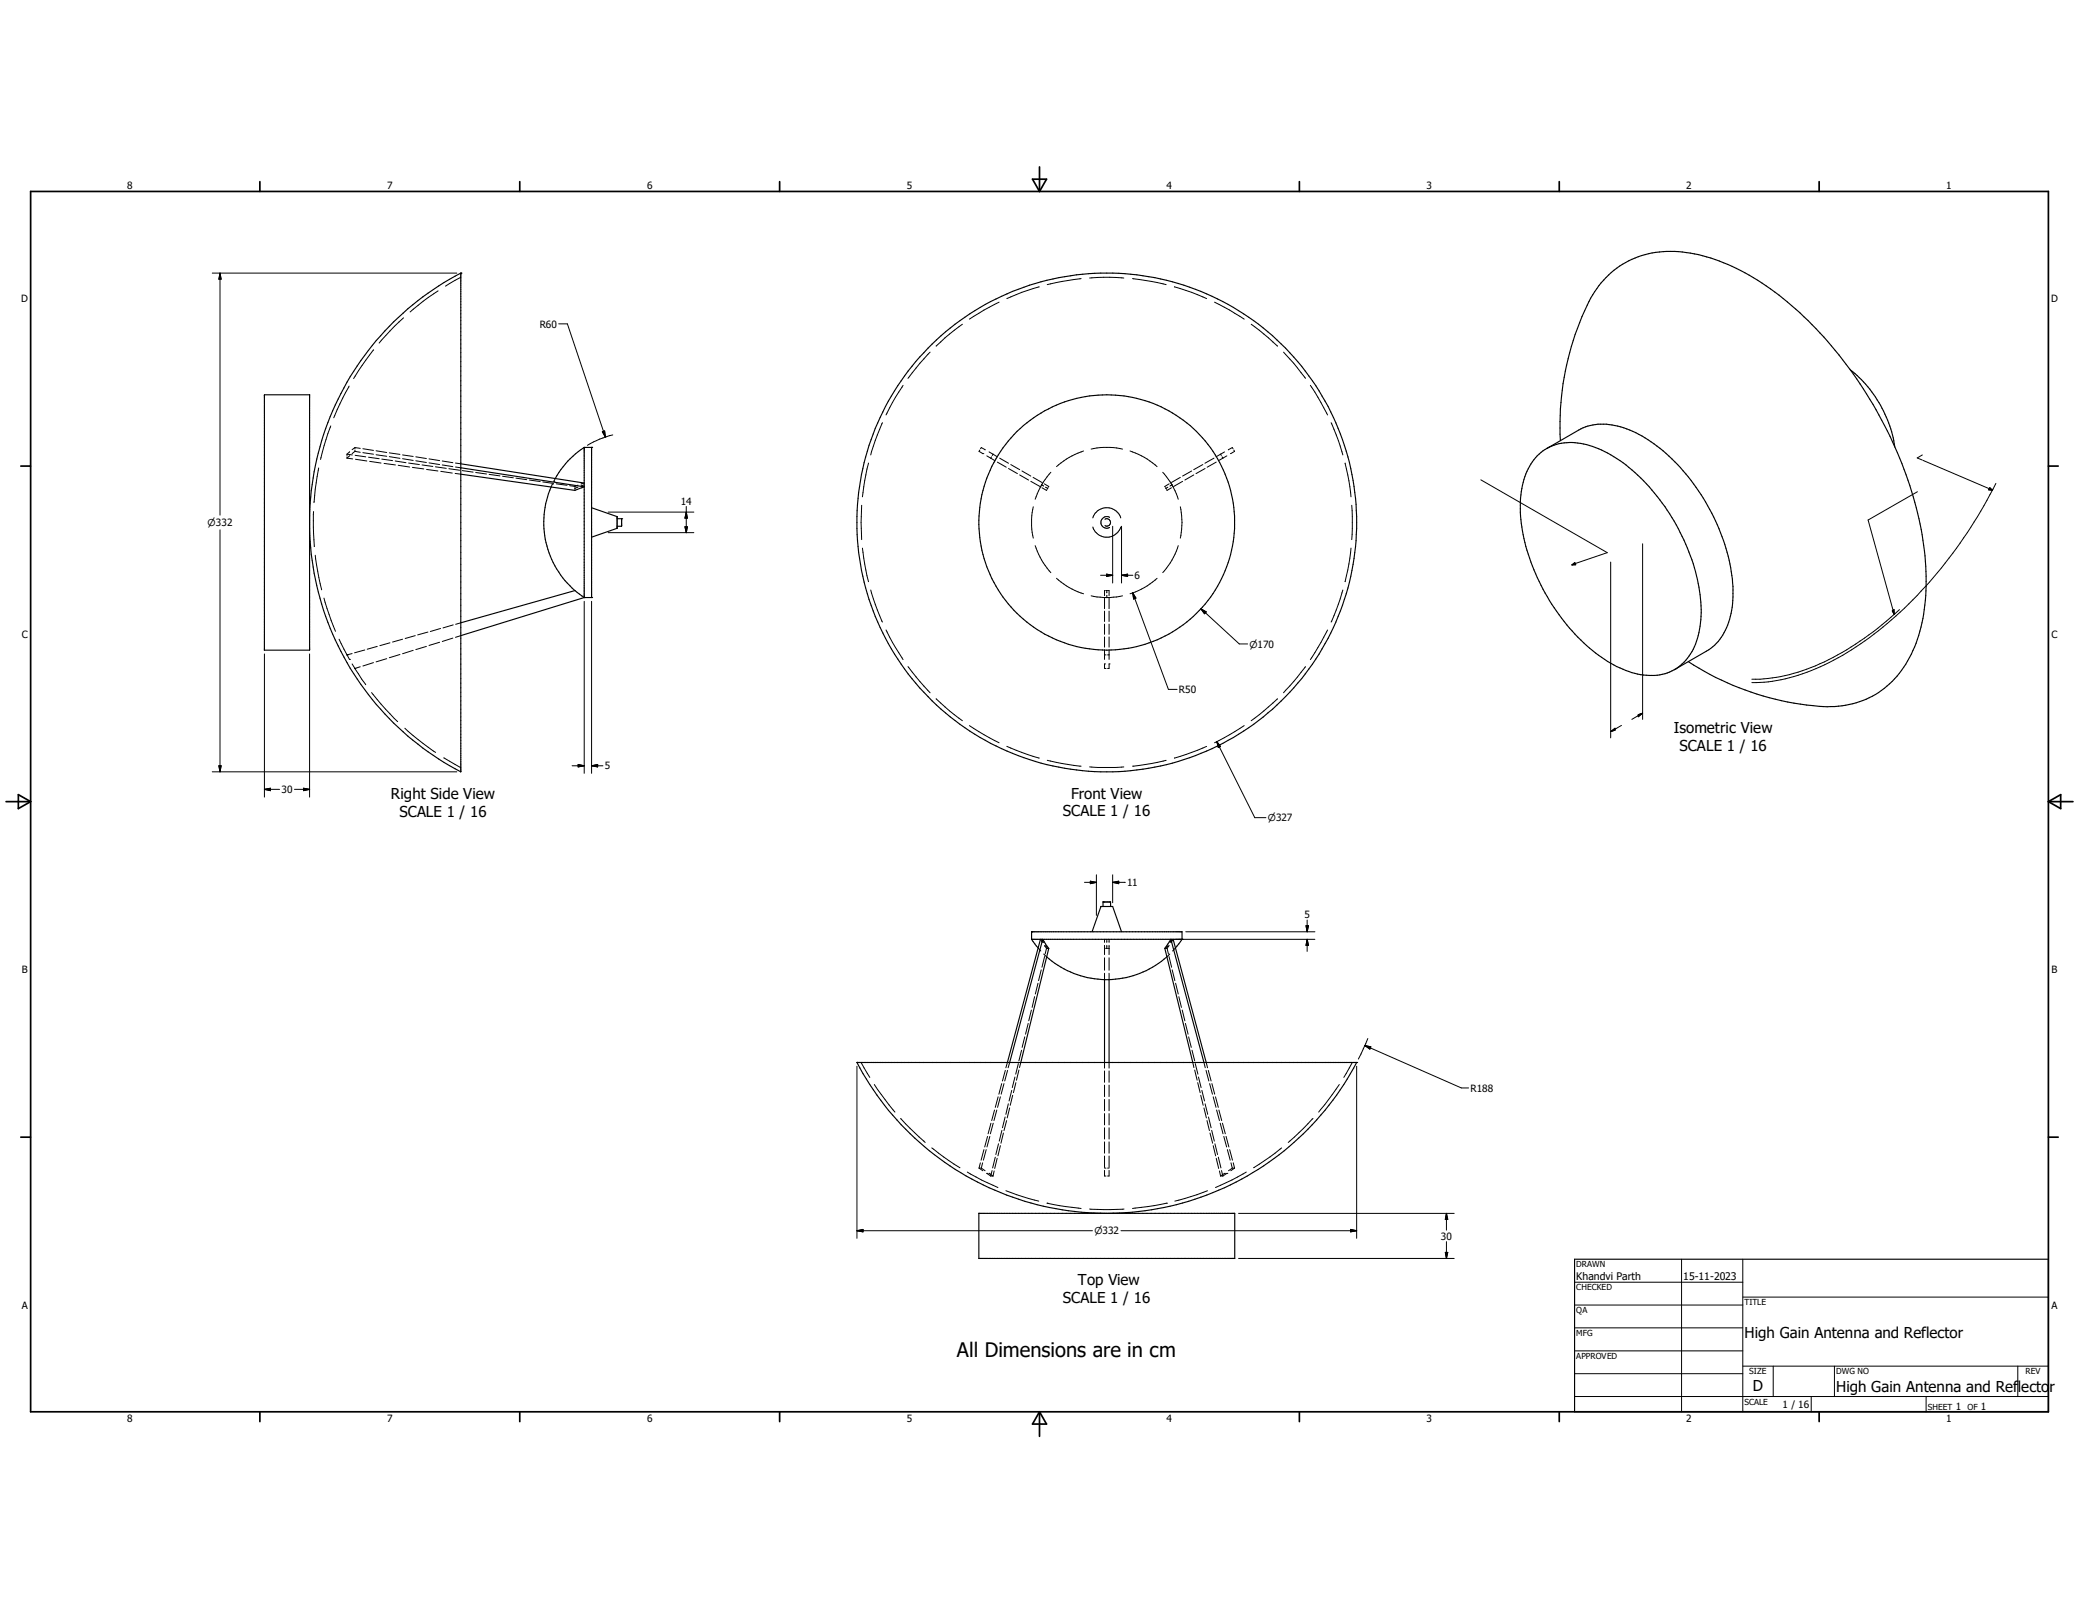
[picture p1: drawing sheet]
<svg xmlns="http://www.w3.org/2000/svg" width="279mm" height="216mm" viewBox="0 0 279 216" stroke-linecap="round" stroke-linejoin="round" font-family="sans-serif">
<g fill="none" stroke="#000" stroke-width=".13">
<path d="M28.6 36.8h32.9M29.6 36.8v32.5M29.6 36.8l.2 .8h-.3zM59 39.1l-2 1.4-1.8 1.5M62 37.3l-2 1.2M139.9 38.6l-2.4 .8-2 .8M145.5 37.5l-2.5 .4-2.1 .4M146.6 37.4l2-.1 2.6 .1M152.4 37.5l2.6 .4 1.9 .4M158.1 38.6l2.3 .8 2 .8M44.5 57.3l-.9 2.7-.5 1.8M47 52l-.9 1.6-1.2 2.6"/>
<path d="M50.3 47.1l-1.6 2.1-1.1 1.8M54.3 42.8l-1.2 1.1-2.1 2.3M75.2 43.6h1.2l5.1 15.2M81.1 58.1l.3-.1 .1 .8zM82.5 58.5a11.4 11.4 0 0 0-3.4 1.4M118.8 56.9l-1 2.4-.6 1.9M121.5 51.9l-1 1.6-1.3 2.4M125.2 47.4l-1.4 1.5-1.6 2M129.5 43.6l-2.3 1.9-1.2 1.1M134.5 40.7l-2.1 1-1.9 1.3M163.5 40.7l2 1 2 1.3M168.4 43.6l2.3 1.9 1.2 1.1"/>
<path d="M172.7 47.4l1.4 1.5 1.6 2M176.4 51.9l1 1.6 1.3 2.4M179.2 56.9l.9 2.4 .6 1.9M29.6 71.3v32.6M42.2 68.9v2.1l.1 2.6M42.4 74.7l.5 3 .4 1.7M42.9 63l-.5 2.8-.1 1.9M46.7 61.7l.8 .1M46.7 61.1v.2M46.7 61.5v.2M46.7 61.1l.7 .1M47.1 61.4l-.4 .3"/>
<path d="M47.1 60.8l-.4 .3M47.8 60.8l-.4 .3M47.8 60.8l.7 .1M47.8 60.2v.2M47.8 60.6v.2M47.8 60.2l.7 .1M47.8 60.2l-.4 .3M47.8 61.3l1.4 .2M47.8 61.8l1.6 .3M48.8 60.9l1.5 .2M48.8 60.4l1.5 .2M49.6 61.5l1.4 .2"/>
<path d="M49.8 62.1l1.5 .2M50.6 61.2l1.4 .2M50.6 60.7l1.4 .2M51.4 61.8l1.4 .2M51.7 62.4l1.5 .2M52.4 61.5l1.4 .2M52.4 61l1.4 .2M53.2 62.1l1.4 .2M53.6 62.6l1.5 .3M54.2 61.7l1.4 .3M54.2 61.2l1.4 .2M55 62.3l1.4 .2"/>
<path d="M55.5 62.9l1.5 .2M56 62l1.4 .3M56 61.5l1.4 .2M56.8 62.6l1.5 .2M57.4 63.2l1.5 .2M57.7 62.3l1.5 .2M57.7 61.8l1.5 .2M58.6 62.8l1.5 .2M59.3 63.4l1.6 .3M59.5 62.6l1.4 .2M59.5 62.1l1.4 .2M60.4 63.1l1.5 .2"/>
<path d="M61.3 63.7l.7 .1M61.3 62.9l.7 .1M61.3 62.3l.7 .1M62.2 63.3l1.5 .2M64 63.6l1.5 .2M65.8 63.9l1.5 .2M67.6 64.1l1.5 .2M69.4 64.4l1.5 .2M71.2 64.6l1.5 .2M73.1 64.9l1.4 .2M74.3 65.2h.1M74.3 65.2l-.1 .4"/>
<path d="M74.5 64.8h.1M74.7 64.4l-.2 .4M74.9 65.1l1.4 .2M76.7 65.4l.7 .1M77.4 65.5v.1M77.4 65.7v.1M77.4 65.9v.1M77.8 65.6l-.4 .1M77.8 65.3l-.4 .2M78.6 65.3l-.4 .1M78.6 65l-.4 .1M81.9 71.7h11.5"/>
<path d="M81.9 68.9h11.5M92.2 70.9h.3l-.1 .8zM92.4 68.2v3.5M92.4 68.9l.1 .8h-.3zM116 68l-.1 2.3 .1 2.3M116.1 73.8l.3 2.1 .5 2.4M116.9 62.3l-.5 2.4-.3 2.2M117.2 79.4l.6 1.9 1 2.4M131.9 60.6l-.1 .2 .5 .3M132 60.4l.1-.2 .5 .3M132.3 61.1h.1M132.8 61.4l.5 .3"/>
<path d="M133.1 60.8l.5 .3M133.3 61.7l.6 .3M133.4 61.5l-.1 .2M133.6 61.1l.6 .4M133.6 61.1l-.1 .2M134.2 62.2l1.2 .7M134.5 61.7l1.2 .7M135.7 63.1l1.2 .6M136 62.5l1.2 .7M137.2 63.9l1.2 .7M137.5 63.4l1.2 .7M138.7 64.8l1.3 .7"/>
<path d="M139 64.3l1.2 .6M139.1 68.2a9.4 9.4 0 0 0 0 4.2M139.3 73.4a10.3 10.3 0 0 0 2.1 3.7M140.1 65.4l-.1 .1M140.2 65.3l.3 .1M140.2 65.3h-.1M140.2 65.3l-.9 1.9M140.2 65.7l.6 .3 .1-.1M140.2 65.2v.1M140.3 65v.1M140.5 65.1l.6 .4v.1M140.7 65.6l.3 .1"/>
<path d="M141 65.7l-.1 .1M141 65.7h.1M141.4 63.6l-1.2 1.7M142.2 77.8a9.5 9.5 0 0 0 3.6 2.1M145.8 60.7a10 10 0 0 0-3.6 2.1M146.8 60.4a9.5 9.5 0 0 1 4.3 0M147.1 69.7a1.97 1.97 0 0 1 1.9-1.4 1.97 1.97 0 0 1 1.8 1.4M147.1 70.9a1.97 1.97 0 0 0 1.9 1.4 1.97 1.97 0 0 0 1.8-1.4M148.1 77.4h1.6M148.7 69.9a.5 .5 0 0 1 .8 .4 .5 .5 0 0 1-.8 .5M148.8 79.5h-.1v.7M148.9 79.5h.2"/>
<path d="M148.9 77.3l.8 .1-.8 .2zM149 79.5v.3M149.2 79.5h.1v.7M149.3 69.6a.79 .79 0 0 0-1.1 .7 .79 .79 0 0 0 1.1 .7M149.7 70.8v7.7M150.9 77.4h1.6M150.9 77.4l.9-.1v.3zM150.9 70.8v7.7M152.1 60.7a10.3 10.3 0 0 1 3.6 2.1M152.4 79.8l4.9 13h1.1M152.4 79.8l.5 .7-.3 .1zM155.7 77.8a9.5 9.5 0 0 1-3.6 2.1"/>
<path d="M156.5 63.6l1.2 1.7M156.9 65.7h.1M156.9 65.7l.1 .1M157.2 65.6l-.3 .1M157.4 65.1l-.6 .4v.1M157.6 65v.1M157.7 65.7l-.6 .3-.1-.1M157.7 65.2v.1M157.7 65.3l-.2 .1M157.7 65.3l.9 1.9M157.7 65.3h.1M157.8 65.4l.1 .1"/>
<path d="M158.6 73.4a9.6 9.6 0 0 1-2.1 3.7M158.9 64.3l-1.2 .6M158.9 68.2a9.8 9.8 0 0 1 0 4.2M159.2 64.8l-1.2 .7M160.4 63.4l-1.2 .7M160.7 63.9l-1.2 .7M161.9 62.5l-1.2 .7M162.2 63.1l-1.2 .6M163.4 61.7l-1.2 .7M163.7 62.2l-1.2 .7M164.3 61.1l.1 .2M164.3 61.1l-.6 .4"/>
<path d="M164.5 61.5l.1 .2M164.6 61.7l-.6 .3M164.8 60.8l-.5 .3M165.1 61.4l-.5 .3M166 60.4l-.2-.2-.5 .3M166.1 60.6l.1 .2-.6 .3M180.7 79.4l-.6 1.9-.9 2.4M181 62.3l.5 2.4 .3 2.2M181.8 73.8l-.3 2.1-.5 2.4M181.9 68l.1 1.5-.1 3.1M199.3 64.6l17 9.8-4.7 1.6M211.6 76l.3-.3 .2 .3z"/>
<path d="M216.8 75.7v23.6M221.1 73.2v23.6M258.1 66.2l-6.7 3.8 3.5 12.7M258.7 61.2l-.7 .4 .7 .3M258.8 62l9.4 4M267.8 65.7l.4 .3-.6-.1zM268.6 65.1a64 64 0 0 1-7.3 11.3 52 52 0 0 1-10.9 10.3 27.8 27.8 0 0 1-13 5.1l-1.6 .1M35.6 88v19.3M41.7 88v19.3M43.6 80.5l1 3 .6 1.5M45.6 86l1.1 2.1M46.7 88.1h.1"/>
<path d="M46.7 88.1l.3 .7M47 88.8h.1M47.4 88l-.7 .1M47.4 89.4l.4 .6 .7-.3M47.7 90h.1M47.7 90l1.5 2.2M49.1 87.5l-1.4 .4M50 93.2l1.9 2.3 1.6 1.6M50.3 89.2l-1.5 .4M50.8 87l-1.4 .4M52 88.7l-1.4 .4M52.5 86.5l-1.4 .4"/>
<path d="M53.8 88.1l-1.4 .4M54.2 86l-1.4 .4M54.5 98l1.8 1.5 2.3 1.8M55.6 87.5l-1.4 .5M55.9 85.6l-1.4 .3M57.4 87l-1.4 .4M57.6 85.1l-1.4 .4M59.2 86.4l-1.5 .5M59.3 84.6l-1.4 .4M60.9 85.9l-1.4 .4M61 84.1l-1.4 .4M62 83.8l-.7 .2"/>
<path d="M62 85.6l-.7 .2M78.6 80.9v23.2M79.6 80.9v23.2M119.2 84.8l.9 1.7 1.4 2.3M122.2 89.7l1.6 2 1.4 1.5M126 94.1h.1M126 94.1l1.8 1.6 1.7 1.3M130.5 97.7l1.9 1.2 2.1 1.1M146.8 80.2a9.4 9.4 0 0 0 4.3 0M148.7 89.4h.1M148.7 80.5v1.4M148.7 82.3v1.4"/>
<path d="M148.7 84v1.4M148.7 85.7v1.4M148.7 87.5v1.3M148.7 89.4v.6h.2M148.7 88.1h.2M149 80.1v.3M149.1 88.1h.2M149.3 89.4h.1M149.3 80.5v1.4M149.3 82.3v1.4M149.3 84v1.4M149.3 85.7v1.4"/>
<path d="M149.3 87.5v1.3M149.3 89.4v.6h-.2M161.6 82l5.2 4.7h1.1M161.6 82l.7 .4-.2 .2zM163.8 99.8l5.1 10.3h1.5M163.8 99.8l.5 .7-.3 .1zM167.5 97.7l-2 1.2-2 1.1M171.9 94.1l-1.8 1.6-1.7 1.3M175.7 89.7l-1.6 2-1.4 1.5M178.7 84.8l-.9 1.7-1.4 2.3M216.8 98.5l.6-.5v.3zM218.2 97.6l-1.4 .9"/>
<path d="M220.5 96.2l.6-.2-.6 .5zM221.1 96l-1.5 .8M254.7 82.2l.2-.1v.6zM255.6 82.1a35.7 35.7 0 0 1-14.8 8.7 21.1 21.1 0 0 1-5 .6M28.6 103.9h32.9M29.5 103.1h.3l-.2 .8zM35.6 106.2h2M35.6 106.2l.8-.1v.3zM39.6 106.2h2.1M40.9 106.1l.8 .1-.8 .2zM59.7 102l2.3 1.3M77 103.1h1.6"/>
<path d="M77.8 102.9l.8 .2-.8 .1zM79.6 103.1h1.5M79.6 103.1l.8-.2v.3zM135.5 100.5l2.8 1.1 1.6 .4M140.9 102.3l2.1 .5 2.5 .3M146 118.8h1.6M146.6 103.2l1.1 .1 3.5-.1M146.7 118.6l.9 .2-.9 .1zM147.6 117.8v5.4M149.7 117.8v3.7M149.7 118.8h1.8M149.7 118.8l.9-.2v.3z"/>
<path d="M156.9 102.3l-1.9 .5-2.6 .3M162.4 100.5l-2.8 1.1-1.5 .4M137.9 139.6l-.3 1.4M138.4 137.8l-.4 1.4M138.8 136l-.3 1.4M139.2 134.2l-.3 1.4M139.7 132.3l-.4 1.5M139.7 127.6l.4 .4M140 126.4l.3 .5M140.1 130.5l-.3 1.5M140.2 126.4l.2 .5M140.5 128.4l.4 .4"/>
<path d="M140.6 127.3l.2 .4M140.6 128.7l-.4 1.5M140.7 127.3l.3 .4M140.8 127.7l-.1 .7M140.8 127.7h.1M140.9 127.7h.1M141.1 127.7h.1M148.7 126.4v.4M148.7 127.2v1.3M148.7 128.9v1.7M148.7 131v.8M148.7 127.7h.1"/>
<path d="M148.9 127.7h.2M149 126.4v.4M149 127.2v.5M149.2 127.7h.1M149.3 126.4v.4M149.3 127.2v1.3M149.3 128.9v1.7M149.3 131v.8M156.8 127.7h.1M156.9 127.7h.1M157 127.7h.1M157.1 127.7l.2 .7"/>
<path d="M157.2 127.3l-.3 .4M157.3 128.7l.4 1.5M157.4 127.3l-.3 .4M157.4 128.4l-.4 .4M157.7 126.4l-.2 .5M157.8 130.5l.3 1.5M157.9 126.4l-.3 .5M158.2 127.6l-.4 .4M158.2 132.3l.4 1.5M158.2 126.4h18.8M158.7 134.2l.3 1.4M159.1 136l.4 1.4"/>
<path d="M159.5 137.8l.4 1.4M159.6 125.4h17.4M160 139.6l.3 1.4M175.8 124.6h.3l-.2 .8zM175.9 123.8v1.6M175.9 126.4v1.7M175.9 126.4l.2 .8h-.3zM184.1 139.8l-1.3 2.8M115.3 143.5v23.2M115.9 143l1.2 2M117.7 146l2.7 3.7M121.2 150.6l3.3 3.2"/>
<path d="M125.4 154.5l1.6 1.2 2.2 1.5M130.2 157.8l1.9 1 2.2 1M131.8 157.2h.1M131.8 157.2l.5 .4M131.9 156.5l-.1 .7M132 157.2h.1M132.1 157.2l.5 .4M132.2 156.5l-.1 .7M132.4 154.7l-.4 1.5M132.7 154.7l-.4 1.5M132.8 157.9h.1M132.8 157.9l.5 .4"/>
<path d="M132.9 153l-.4 1.4M133.1 157.9h.1M133.1 157.9l.5 .4M133.2 153l-.4 1.4M133.3 158.3h.1M133.4 151.2l-.4 1.4M133.5 157.6l-.2 .7M133.5 158.3h.1M133.7 151.2l-.4 1.4M133.8 157.6l-.2 .7M133.9 149.4l-.4 1.4M134 155.8l-.4 1.4"/>
<path d="M134.2 149.4l-.4 1.4M134.2 155.9l-.3 1.4M134.3 147.6l-.3 1.5M134.4 154l-.4 1.4M134.6 154.2l-.3 1.4M134.6 147.6l-.3 1.5M134.8 145.9l-.4 1.4M134.8 152.2l-.3 1.4M135 152.5l-.3 1.4M135.1 145.9l-.4 1.4M135.3 150.3l-.4 1.5M135.3 144.1l-.4 1.4"/>
<path d="M135.5 150.8l-.4 1.4M135.6 143l-.2 .7M135.6 144.1l-.4 1.4M135.7 148.6l-.3 1.4M135.9 149.1l-.3 1.4M135.9 143l-.2 .7M136.2 146.8l-.4 1.4M136.3 147.4l-.3 1.4M136.6 145l-.4 1.4M136.7 145.7l-.3 1.4M137.1 143.2l-.4 1.4M137.1 144l-.3 1.4"/>
<path d="M137.4 143l-.2 .7M137.5 141.4l-.4 1.4M148.7 143v.8M148.7 144.2v1.5M148.7 146.1v1.5M148.7 148v1.5M148.7 149.9v1.5M148.7 151.8v1.5M148.7 153.7v1.5M148.7 155.6v1.6M148.7 157.5v.8h.2M148.7 157.2h.2"/>
<path d="M149.1 157.2h.2M149.3 143v.8M149.3 144.2v1.5M149.3 146.1v1.5M149.3 148v1.5M149.3 149.9v1.5M149.3 151.8v1.5M149.3 153.7v1.5M149.3 155.6v1.6M149.3 157.5v.8h-.2M160.4 141.4l.4 1.4M160.5 143l.2 .7"/>
<path d="M160.8 144l.3 1.4M160.9 143.2l.3 1.4M161.2 145.7l.3 1.4M161.3 145l.4 1.4M161.6 147.4l.3 1.4M161.8 146.8l.3 1.4M162 149.1l.4 1.4M162 143l.2 .7M162.2 148.6l.3 1.4M162.3 144.1l.4 1.4M162.3 143l.2 .7M162.4 150.8l.4 1.4"/>
<path d="M162.6 144.1l.4 1.4M162.6 150.3l.4 1.5M162.8 145.9l.4 1.4M162.8 152.5l.4 1.4M163.1 152.2l.3 1.4M163.1 145.9l.4 1.4M163.3 154.2l.3 1.4M163.3 147.6l.4 1.5M163.5 154l.4 1.4M163.6 147.6l.4 1.5M163.7 155.9l.3 1.4M163.7 149.4l.4 1.4"/>
<path d="M164 155.8l.3 1.4M164 149.4l.4 1.4M164.1 157.6l.2 .7M164.2 151.2l.4 1.4M164.3 158.3h.1M164.4 157.6l.2 .7M164.5 158.3h.1M164.5 151.2l.4 1.4M164.7 153l.4 1.4M164.8 157.9h.1M164.8 157.9l-.5 .4M165 153l.4 1.4"/>
<path d="M165.1 157.9h.1M165.1 157.9l-.5 .4M165.2 154.7l.4 1.5M165.5 154.7l.4 1.5M165.7 156.5l.1 .7M165.8 157.2h.2M165.8 157.2l-.5 .4M166 156.5l.2 .7M166.1 157.2h.1M166.2 157.2l-.6 .4M167.7 157.8l-1.9 1-2.2 1M172.5 154.5l-1.6 1.2-2.2 1.5"/>
<path d="M176.7 150.6l-3.3 3.2M180.2 146l-2.7 3.7M182 143l-1.1 2M182.6 143.5v23.2M183.7 140.7l13 5.7h.9M183.7 140.7l.8 .2-.1 .3zM115.3 165.7h31.7M115.3 165.7l.8-.2v.3zM135.4 160.3l2.2 .8 2.2 .6M140.9 162h.1M140.9 162l1.7 .3 2.9 .4M146.6 162.7l1.9 .1 2.8-.1"/>
<path d="M150.9 165.7h31.7M157 162h.1M157 162l-1.7 .3-2.9 .4M162.5 160.3l-1.4 .5-3 .9M166.7 163.3h29M166.7 169.4h29M181.8 165.5l.8 .2-.8 .1zM194.5 168.6h.3l-.1 .8zM194.7 163.3v2.3M194.7 167.1v2.3M194.7 163.3l.1 .8h-.3zM211.9 172.6h22.7"/>
<path d="M211.9 175.7h22.7M211.9 178.7h22.7M226.3 169.5v20.5M234.6 174.6h41.1M234.6 169.5v20.5M211.9 181.8h22.7M211.9 184.9h22.7M211.9 188h63.8M234.6 183.9h41.1M238.6 183.9v4.1M243.8 188v2M246.9 183.9v4.1"/>
<path d="M259.2 188v2M271.6 183.9v4.1"/>
</g>
<g fill="none" stroke="#000" stroke-width=".15">
<path d="M62 36.8h.1M62 36.8v67.1a37.9 37.9 0 0 1-20.3-32.7M62 36.8a37.8 37.8 0 0 0-20.3 32.7M35.6 53.2v34.3h6.1M35.6 53.1h6.1v34.4M210 59.3a36.9 36.9 0 0 1 4.6-20 12 12 0 0 1 12.3-5.3 27.1 27.1 0 0 1 13.1 6.2 46.5 46.5 0 0 1 7.5 7.6 53.6 53.6 0 0 1 11.6 27 25.7 25.7 0 0 1-1.7 12.8 12.1 12.1 0 0 1-12.5 7.5 37.9 37.9 0 0 1-17.7-6M249 49.8a16.3 16.3 0 0 1 6 10.3M62 63l16.6 2.5-1.2 .5-15.4-2.2M62 62.4l16.6 2.6M74.2 65.6a12.1 12.1 0 0 0 3.2 13.9M77.4 79.5l1.2 .9M77.4 79.5l-15.4 4.3"/>
<path d="M78.6 60.2v20.2M78.6 60.2a11.5 11.5 0 0 0-3.9 4.2M78.6 60.2h1M79.6 60.2h.1M79.6 68.3l3.5 1.2v1.6l-3.5 1.2M79.6 60.2v20.2M83.1 69.8h.6M83.1 70.8h.6M83.7 69.8h.1M83.7 69.8v1M208.3 60.3a7.7 7.7 0 0 1 6.8 .1 23 23 0 0 1 9.9 9.3 24.3 24.3 0 0 1 3.9 13.7 8.8 8.8 0 0 1-2.3 5.7 6.4 6.4 0 0 1-6.2 1.6 17 17 0 0 1-8.4-5.3 27.4 27.4 0 0 1-7.4-16.4v-1.5a8.8 8.8 0 0 1 3.1-6.8l4.8-2.8a6.9 6.9 0 0 1 5.2-.5 17.6 17.6 0 0 1 8.1 5.1 27.5 27.5 0 0 1 7.4 16.4v1.5a8.9 8.9 0 0 1-2.7 6.7l-.5 .4-4.6 2.6M78.6 80.4h.1"/>
<path d="M78.6 80.4l-16.6 5.2M78.6 80.4h1M79.6 80.4h.1M138.8 125.4h.1M138.8 126.4h20.3M138.8 126.4l.9 1.2M138.8 125.4v1M138.9 125.4h20.2v1M140 126.4l-4.4 16.6M140.9 128.8a12.2 12.2 0 0 0 16.1 0M147 125.4l1.2-3.4h1.5l1.2 3.4M148.4 121.4h.1"/>
<path d="M148.4 121.4v.6M148.5 121.4h1v.6M148.7 131.8v11.2M149.3 131.8v11.2M157.9 126.4l4.4 16.6M159.1 126.4h.1M159.1 126.4l-.9 1.2M115.3 143h.1M115.3 143a38 38 0 0 0 50.3 16.5 38 38 0 0 0 17-16.5M115.4 143h67.2M135.9 143l4.4-16.6 .8 1.3-3.7 15.3M160.5 143l-3.7-15.3 .8-1.3 4.4 16.6"/>
<path d="M182.6 143h.1M131.7 163.3h34.5v6.1h-34.5zM211.9 169.5h63.8v20.5h-63.8z"/>
<circle cx="149" cy="70.3" r="17.2"/>
<circle cx="149" cy="70.3" r="33.6"/>
</g>
<g fill="none" stroke="#000" stroke-width=".23">
<path d="M4.1 25.8h271.6v164.2h-271.6zM35 24.5v1.3M70 24.5v1.3M104.9 24.5v1.3M139 24.1h1.8l-.9 1.7zM139.9 22.5v3.3M174.9 24.5v1.3M209.9 24.5v1.3M244.8 24.5v1.3M2.8 62.7h1.3M275.7 62.7h1.3M.8 107.9h3.3"/>
<path d="M2.5 107l1.6 .9-1.6 .9zM275.7 107.9h3.3M275.7 107.9l1.6-.9v1.8zM2.8 153.1h1.3M275.7 153.1h1.3M35 190v1.3M70 190v1.3M104.9 190v1.3M139.9 190v3.3M139.9 190l.9 1.7h-1.8zM174.9 190v1.3M209.9 190v1.3"/>
<path d="M244.8 190v1.3"/>
</g>
<g fill="#000" stroke="#000" stroke-width=".13">
<path d="M29.6 36.8l.2 .8h-.3zM81.1 58.1l.3-.1 .1 .8zM92.2 70.9h.3l-.1 .8zM92.4 68.9l.1 .8h-.3zM148.9 77.3l.8 .1-.8 .2zM150.9 77.4l.9-.1v.3zM211.6 76l.3-.3 .2 .3zM267.8 65.7l.4 .3-.6-.1zM152.4 79.8l.5 .7-.3 .1zM161.6 82l.7 .4-.2 .2zM216.8 98.5l.6-.5v.3zM220.5 96.2l.6-.2-.6 .5z"/>
<path d="M254.7 82.2l.2-.1v.6zM29.5 103.1h.3l-.2 .8zM35.6 106.2l.8-.1v.3zM40.9 106.1l.8 .1-.8 .2zM77.8 102.9l.8 .2-.8 .1zM79.6 103.1l.8-.2v.3zM146.7 118.6l.9 .2-.9 .1zM149.7 118.8l.9-.2v.3zM163.8 99.8l.5 .7-.3 .1zM175.8 124.6h.3l-.2 .8zM175.9 126.4l.2 .8h-.3zM183.7 140.7l.8 .2-.1 .3z"/>
<path d="M115.3 165.7l.8-.2v.3zM181.8 165.5l.8 .2-.8 .1zM194.5 168.6h.3l-.1 .8zM194.7 163.3l.1 .8h-.3z"/>
</g>
<text font-size="2.7" x="128.8" y="182.7">All Dimensions are in cm</text>
<g font-size="2">
<text x="225.3" y="98.7">Isometric View</text>
<text x="226" y="101.1">SCALE 1 / 16</text>
<text x="52.6" y="107.5">Right Side View</text>
<text x="144.1" y="107.5">Front View</text>
<text x="53.8" y="109.9">SCALE 1 / 16</text>
<text x="143" y="109.9">SCALE 1 / 16</text>
<text x="145.1" y="173">Top View</text>
<text x="143" y="175.4">SCALE 1 / 16</text>
<text x="234.8" y="180.1">High Gain Antenna and Reflector</text>
<text x="235.9" y="187.3">D</text>
<text x="247.1" y="187.3">High Gain Antenna and Reflector</text>
</g>
<g font-size="1.4">
<text x="212.1" y="172.3">Khandvi Parth</text>
<text x="226.5" y="172.3">15-11-2023</text>
</g>
<g font-size="1.3">
<text x="17.1" y="25.4">8</text>
<text x="52.1" y="25.4">7</text>
<text x="87.1" y="25.4">6</text>
<text x="122" y="25.4">5</text>
<text x="157" y="25.4">4</text>
<text x="192" y="25.4">3</text>
<text x="226.9" y="25.4">2</text>
<text x="261.9" y="25.4">1</text>
<text x="2.8" y="40.6">D</text>
<text x="276.1" y="40.6">D</text>
<text x="72.6" y="44.1">R60</text>
<text x="27.9" y="70.8">n332</text>
<text x="91.6" y="67.9">14</text>
<text x="152.7" y="77.9">6</text>
<text x="2.9" y="85.8">C</text>
<text x="168.2" y="87.2">n170</text>
<text x="276.1" y="85.8">C</text>
<text x="158.7" y="93.3">R50</text>
<text x="37.9" y="106.8">30</text>
<text x="81.4" y="103.5">5</text>
<text x="170.7" y="110.5">n327</text>
<text x="151.7" y="119.3">11</text>
<text x="175.6" y="123.6">5</text>
<text x="2.9" y="131">B</text>
<text x="276.1" y="131">B</text>
<text x="197.9" y="146.9">R188</text>
<text x="147.3" y="166.1">n332</text>
<text x="193.9" y="166.8">30</text>
<text x="2.9" y="176.2">A</text>
<text x="276.1" y="176.2">A</text>
<text x="17.1" y="191.4">8</text>
<text x="52.1" y="191.4">7</text>
<text x="87.1" y="191.4">6</text>
<text x="122" y="191.4">5</text>
<text x="157" y="191.4">4</text>
<text x="192" y="191.4">3</text>
<text x="226.9" y="191.4">2</text>
<text x="239.9" y="189.6">1 / 16</text>
<text x="261.9" y="191.4">1</text>
<text x="263.2" y="189.7">1</text>
<text x="266.6" y="189.7">1</text>
</g>
<g font-size="1.1">
<text x="212.1" y="170.6">DRAWN</text>
<text x="212.1" y="173.7">CHECKED</text>
<text x="212.1" y="176.7">QA</text>
<text x="212.1" y="179.8">MFG</text>
<text x="234.8" y="175.6">TITLE</text>
<text x="212.1" y="182.9">APPROVED</text>
<text x="235.4" y="185">SIZE</text>
<text x="247.1" y="185">DWG NO</text>
<text x="272.6" y="184.9">REV</text>
<text x="234.8" y="189.1">SCALE</text>
<text x="259.5" y="189.7">SHEET</text>
<text x="264.8" y="189.7">OF</text>
</g>
</svg>
